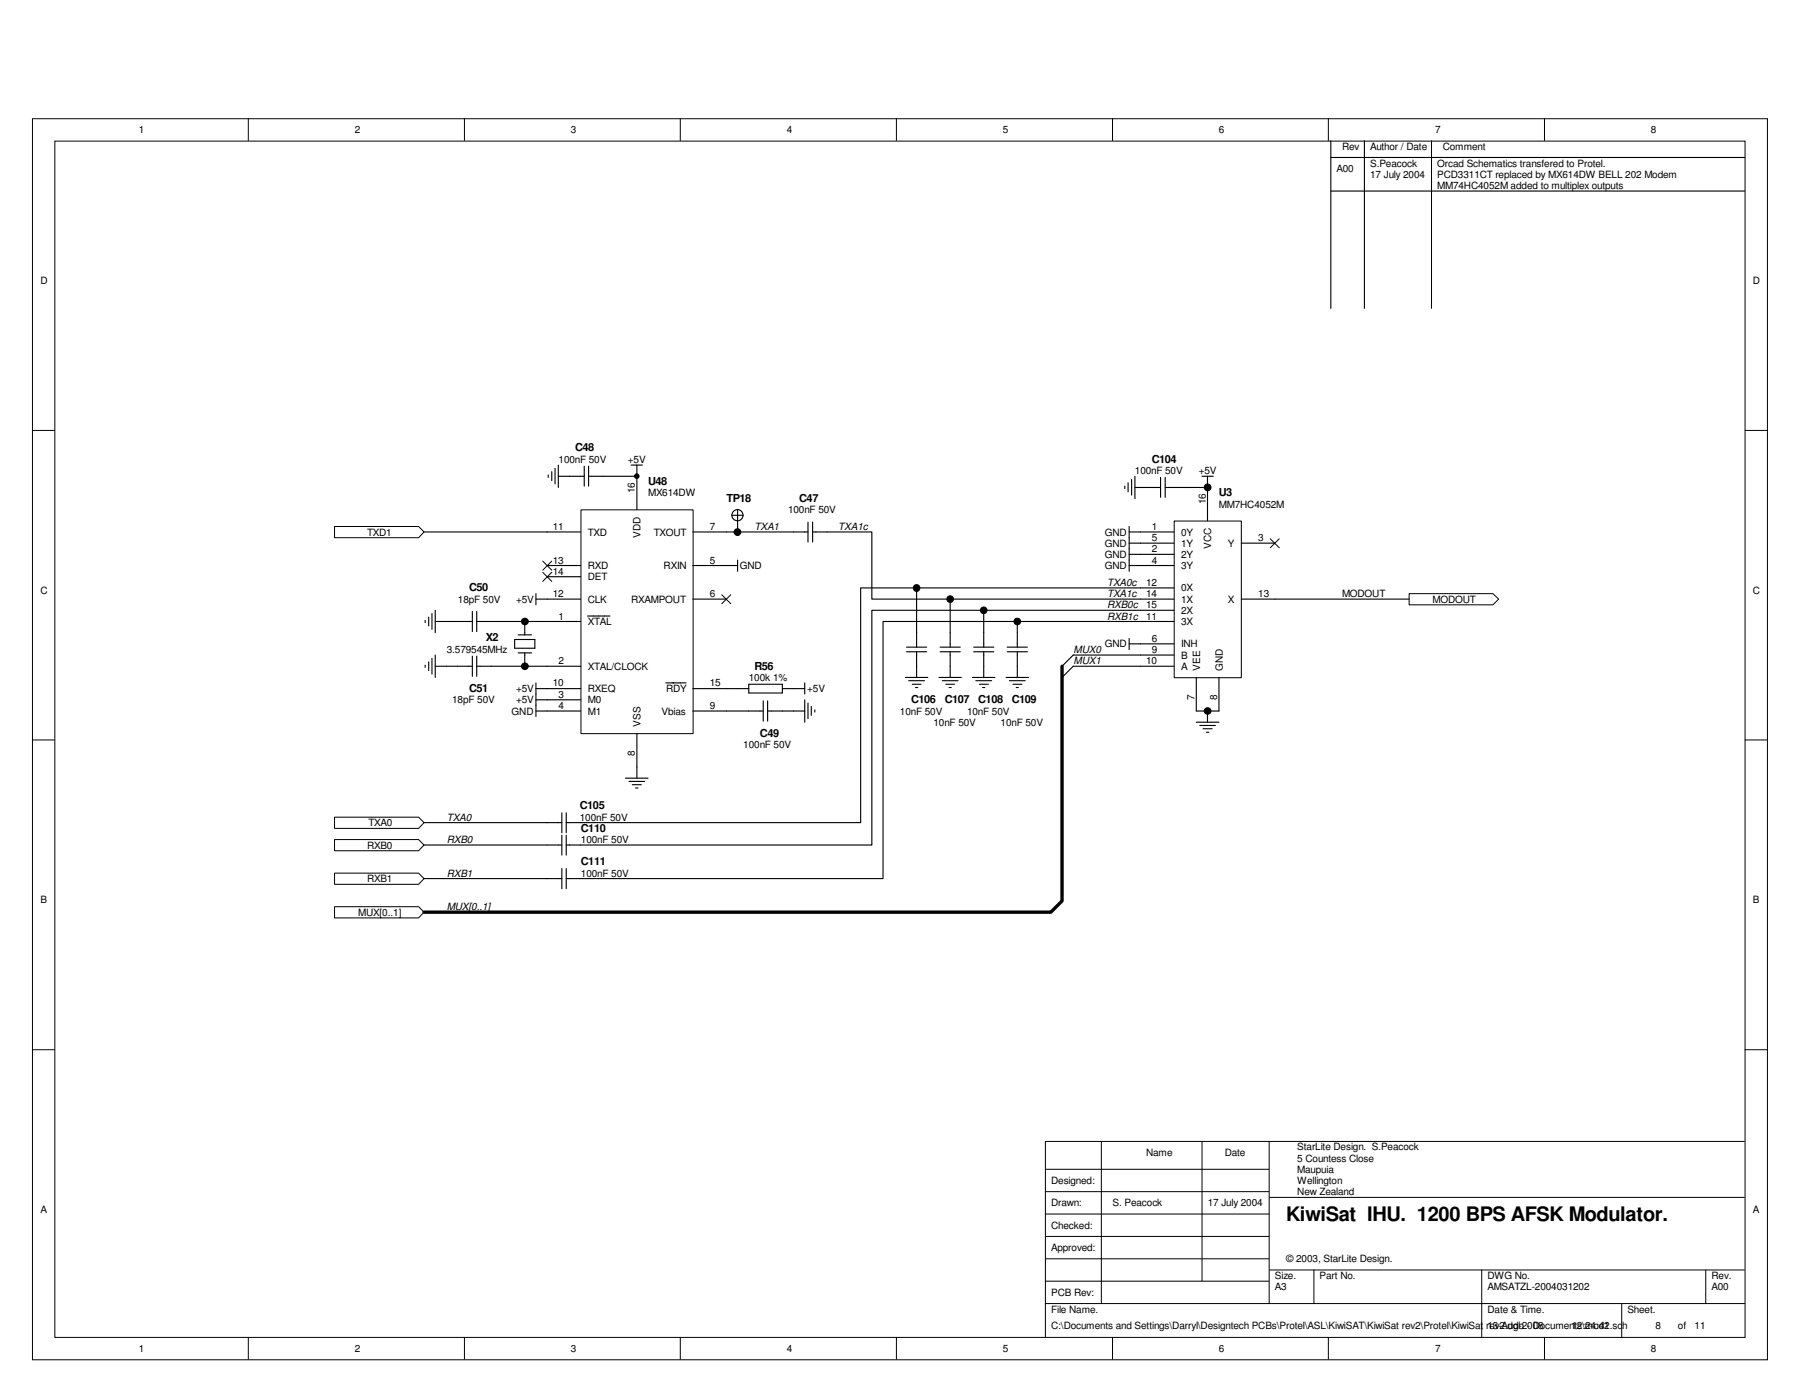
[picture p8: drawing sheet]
<svg xmlns="http://www.w3.org/2000/svg" width="279mm" height="216mm" viewBox="0 0 279 216" stroke-linecap="round" stroke-linejoin="round" font-family="sans-serif">
<g fill="none" stroke="#000" stroke-width=".16">
<path d="M5 18.4h269.2v192.5h-269.2zM38.5 18.4v3.4M72.1 18.4v3.4M105.5 18.4v3.4M139.1 18.4v3.4M172.6 18.4v3.4M206.1 18.4v3.4M239.6 18.4v3.4M8.5 21.9h262.2v185.5h-262.2zM222.1 21.8v26M5 66.8h3.5M270.7 66.8h3.5"/>
<path d="M5 114.8h3.5M270.7 114.8h3.5M5 162.8h3.5M170.9 177v25.2M186.5 177v21.7M196.9 177v25.2M270.7 177h-108.5v30.4M270.7 162.8h3.5M162.2 181.4h34.7M162.2 191.8h34.7M162.2 184.8h34.7M162.2 188.3h34.7"/>
<path d="M162.2 195.2h34.7M162.2 198.7h34.7M196.9 185.7h73.8M196.9 197h73.8M203.8 197v5.2M229.9 197v10.4M264.6 197v5.2M38.5 207.4v3.5M72.1 207.4v3.5M105.5 207.4v3.5M139.1 207.4v3.5M162.2 202.2h108.5"/>
<path d="M172.6 207.4v3.5M206.1 207.4v3.5M239.6 207.4v3.5M251.6 202.2v5.2"/>
</g>
<path d="M206.5 21.8v26M206.5 24.4h64.2M211.7 21.8v26" fill="none" stroke="#000" stroke-width=".17"/>
<path d="M51.9 81.7h13l.9 .8-.9 .9h-13z" fill-rule="evenodd" fill="#fff"/>
<path d="M51.9 81.7h13l.9 .8-.9 .9h-13z" fill="none" stroke="#000" stroke-width=".16"/>
<path d="M218.6 92.1h13l.9 .8-.9 .9h-13z" fill-rule="evenodd" fill="#fff"/>
<path d="M112 92.2l1.4 1.4M113.4 92.2l-1.4 1.4M218.6 92.1h13l.9 .8-.9 .9h-13z" fill="none" stroke="#000" stroke-width=".16"/>
<g fill="none" stroke="#000" stroke-width=".17">
<path d="M85 73.7v.3M85.6 73.2v1.3M86.1 72.6v2.5M86.6 73.9h4M86.6 72.1v3.5M90.6 72.3v3.1M91.3 72.3v3.1M97.9 72.1h1.8M98.8 72.1v1.8h-7.5M113.5 79.9h1.8M114.4 79v3.5M65.8 82.5h19.1"/>
<path d="M66 96.2v.4M66.5 95.7v1.4M67 95.2v2.4M67.5 96.4h5.8M67.5 94.7v3.4M73.3 94.8v3.2M74 96.4h10.9M74 94.8v3.2M79.8 99.2h3.2v1.3h-3.2zM80.4 98.5h2.1M81.4 96.4v2.1M83.1 92.1v1.7"/>
<path d="M83.1 92.9h1.8M112.7 82.5h12.6M125.3 81v3.1M126.1 82.5h9.2v10.4h41.6M126.1 81v3.1M66 103.2v.3M66.5 102.7v1.3M67 102.1v2.5M67.5 103.3h5.8M67.5 101.6v3.5M73.3 101.8v3.1M74 103.3h10.9"/>
<path d="M74 101.8v3.1M80.4 101.3h2.1M81.4 101.3v2M83.1 107.7v3.4M83.1 110.3h1.8M83.1 108.5h1.8M98.8 119v1.7M112.7 110.3h5.7M112.7 106.8h3.5M116.2 106.1h5.2v1.4h-5.2zM118.4 108.7v3.1M119.1 110.3h5.7"/>
<path d="M119.1 108.7v3.1M121.4 106.8h3.4M124.8 105.9v1.8M124.8 108.5v3.5M125.3 109.1v2.4M125.9 109.6v1.4M126.4 110.1v.3M97 120.7h3.5M97.6 121.2h2.4M98.1 121.7h1.4M98.6 122.2h.4"/>
<circle cx="114.4" cy="79.9" r=".87"/>
</g>
<path d="M51.9 130.2h13l.9 .9-.9 .9h-13z" fill-rule="evenodd" fill="#fff"/>
<path d="M51.9 130.2h13l.9 .9-.9 .9h-13z" fill="none" stroke="#000" stroke-width=".16"/>
<path d="M51.9 135.4h13l.9 .9-.9 .9h-13z" fill-rule="evenodd" fill="#fff"/>
<path d="M51.9 135.4h13l.9 .9-.9 .9h-13z" fill="none" stroke="#000" stroke-width=".16"/>
<path d="M51.9 126.7h13l.9 .9-.9 .9h-13z" fill-rule="evenodd" fill="#fff"/>
<path d="M51.9 126.7h13l.9 .9-.9 .9h-13z" fill="none" stroke="#000" stroke-width=".16"/>
<path d="M51.9 140.6h13l.9 .9-.9 .9h-13z" fill-rule="evenodd" fill="#fff"/>
<path d="M51.9 140.6h13l.9 .9-.9 .9h-13z" fill="none" stroke="#000" stroke-width=".16"/>
<path d="M182.2 80.9h10.4v24.2h-10.4z" fill="#fff"/>
<g fill="none" stroke="#000" stroke-width=".16">
<path d="M182.2 80.8h10.4v24.3h-10.4zM197.1 83.6l1.4 1.4M198.5 83.6l-1.4 1.4"/>
<circle cx="187.3" cy="75.6" r=".53"/>
<circle cx="152.6" cy="94.7" r=".51"/>
<circle cx="157.8" cy="96.4" r=".51"/>
<circle cx="187.4" cy="110.3" r=".52"/>
</g>
<g fill="none" stroke="#000" stroke-width=".17">
<path d="M206.5 29.6h64.2M174.5 75.4v.4M175 74.9v1.4M175.6 74.4v2.4M176.1 75.6h3.9M176.1 73.9v3.4M180 74v3.1M180.8 75.6h6.5M180.8 74v3.1M186.5 73.9h1.7M187.3 73.9v6.9M142.2 91.2v9.2"/>
<path d="M147.4 92.9v7.5M152.6 94.7v5.7M157.8 96.4v4M175.2 86h6.9M175.2 82.5h6.9M175.2 84.2h6.9M175.2 99.9h6.9M175.2 87.7h6.9M175.2 81.7v6.9M175.2 99v1.8M176.9 92.9h5.2M182.1 96.4h-45.1v39.9h-49.2"/>
<path d="M182.1 94.7h-46.8v36.4h-47.5M182.1 91.2h-48.6v36.4h-43.4M192.6 92.9h26M192.6 84.2h5.2M140.5 105.1h3.4M140.6 101.1h3.2M140.6 100.4h3.2M141 105.6h2.4M141.5 106.1h1.4M142 106.6h.4M142.2 101.1v4M145.7 105.1h3.4"/>
<path d="M145.8 101.1h3.2M145.8 100.4h3.2M146.2 105.6h2.4M146.7 106.1h1.4M147.2 106.6h.4M147.4 101.1v4M150.9 105.1h3.4M151 101.1h3.2M151 100.4h3.2M151.4 105.6h2.4M151.9 106.1h1.4M152.4 106.6h.4"/>
<path d="M152.6 101.1v4M156.1 105.1h3.5M156.3 101.1h3.1M156.3 100.4h3.1M156.6 105.6h2.4M157.1 106.1h1.4M157.6 106.6h.4M157.8 101.1v4M182.1 103.3h-15.6l-1.7 1.8M182.1 101.6h-15.6l-1.7 1.7M185.6 105.1v5.2h3.5v-5.2M185.6 112h3.5"/>
<path d="M186.1 112.5h2.5M186.6 113h1.4M187.2 113.6h.3M187.3 110.3v1.7M65.8 131.1h21.4M65.8 136.3h21.4M87.2 129.5v3.1M87.2 134.7v3.1M87.8 129.5v3.1M87.8 134.7v3.1"/>
</g>
<path d="M164.8 103.3v36.4l-1.8 1.8h-97.2" fill="none" stroke="#000" stroke-width=".52"/>
<g fill="#000">
<circle cx="187.3" cy="75.6" r=".53"/>
<circle cx="152.6" cy="94.7" r=".51"/>
<circle cx="157.8" cy="96.4" r=".51"/>
<circle cx="187.4" cy="110.3" r=".52"/>
</g>
<path d="M90.2 79.1h17.3v34.7h-17.3z" fill="#fff"/>
<g fill="none" stroke="#000" stroke-width=".16">
<path d="M90.1 79.1h17.4v34.7h-17.4zM84.2 87l1.4 1.4M84.2 88.8l1.4 1.4M85.6 87l-1.4 1.4M85.6 88.8l-1.4 1.4"/>
<circle cx="98.8" cy="73.8" r=".36"/>
<circle cx="81.4" cy="96.4" r=".52"/>
<circle cx="114.4" cy="82.5" r=".52"/>
<circle cx="142.2" cy="91.2" r=".52"/>
<circle cx="147.4" cy="92.9" r=".51"/>
<circle cx="81.4" cy="103.3" r=".52"/>
</g>
<g fill="none" stroke="#000" stroke-width=".17">
<path d="M98.8 73.9v5.1M84.9 96.4h5.2M84.9 92.9h5.2M84.9 89.5h5.2M84.9 87.7h5.2M84.9 82.5h5.2M91.1 95.5h3.5M107.5 92.9h5.2M107.5 87.7h6.9M107.5 82.5h5.2M114.4 86.9v1.7M83.1 106.8h7"/>
<path d="M83.1 105.9v1.8M84.9 103.3h5.2M84.9 108.5h5.2M84.9 110.3h5.2M98.8 113.7v5.3M103.3 105.9h3.1M107.5 106.8h5.2M107.5 110.3h5.2M65.8 127.6h21.4M87.2 126.1v3.1M87.8 127.6h2.3M87.8 126.1v3.1"/>
</g>
<g fill="#000">
<circle cx="98.8" cy="73.8" r=".36"/>
<circle cx="81.4" cy="96.4" r=".52"/>
<circle cx="114.4" cy="82.5" r=".52"/>
<circle cx="142.2" cy="91.2" r=".52"/>
<circle cx="147.4" cy="92.9" r=".51"/>
<circle cx="81.4" cy="103.3" r=".52"/>
</g>
<text font-size="3.1" x="199.5" y="189.4">KiwiSat IHU. 1200 BPS AFSK Modulator.</text>
<g font-size="1.7">
<text x="89.2" y="70">C48</text>
<text x="178.7" y="71.8">C104</text>
<text x="100.5" y="75.2">U48</text>
<text x="112.7" y="77.8">TP18</text>
<text x="124" y="77.8">C47</text>
<text x="189.1" y="77">U3</text>
<text x="72.8" y="91.7">C50</text>
<text x="75.4" y="99.5">X2</text>
<text x="72.8" y="107.3">C51</text>
<text x="117.1" y="103.8">R56</text>
<text x="141.4" y="109.1">C106</text>
<text x="146.6" y="109.1">C107</text>
<text x="151.8" y="109.1">C108</text>
<text x="157" y="109.1">C109</text>
<text x="117.9" y="114.3">C49</text>
<text x="90" y="125.5">C105</text>
<text x="90.1" y="129">C110</text>
<text x="90.1" y="134.2">C111</text>
</g>
<g font-size="1.6">
<text x="21.5" y="20.7">1</text>
<text x="55" y="20.7">2</text>
<text x="88.6" y="20.7">3</text>
<text x="122.1" y="20.7">4</text>
<text x="155.6" y="20.7">5</text>
<text x="189.1" y="20.7">6</text>
<text x="208.2" y="23.2">Rev</text>
<text x="212.6" y="23.2">Author / Date</text>
<text x="222.6" y="20.7">7</text>
<text x="223.8" y="23.2">Comment</text>
<text x="256.1" y="20.7">8</text>
<text x="207.3" y="26.7">A00</text>
<text x="212.6" y="25.9">S.Peacock</text>
<text x="212.6" y="27.6">17 July 2004</text>
<text x="223" y="25.9">Orcad Schematics transfered to Protel.</text>
<text x="223" y="27.6">PCD3311CT replaced by MX614DW BELL 202 Modem</text>
<text x="223" y="29.3">MM74HC4052M added to multiplex outputs</text>
<text x="6.3" y="44.1">D</text>
<text x="271.9" y="44.1">D</text>
<text x="86.7" y="71.8">100nF 50V</text>
<text x="97.4" y="71.8">+5V</text>
<text x="98.5" y="76.5" transform="rotate(-90 98.5 76.5)">16</text>
<text x="100.5" y="77">MX614DW</text>
<text x="176.1" y="73.5">100nF 50V</text>
<text x="186" y="73.5">+5V</text>
<text x="56.9" y="83.1">TXD1</text>
<text x="85.8" y="82.2">11</text>
<text x="91.2" y="83.1">TXD</text>
<text x="99.4" y="83.4" transform="rotate(-90 99.4 83.4)">VDD</text>
<text x="101.4" y="83.1">TXOUT</text>
<text x="110.1" y="82.2">7</text>
<text x="117.1" y="82.2">TXA1</text>
<text x="122.3" y="79.6">100nF 50V</text>
<text x="130" y="82.2">TXA1c</text>
<text x="171.4" y="83.1">GND</text>
<text x="178.7" y="82.2">1</text>
<text x="178.7" y="83.9">5</text>
<text x="183.2" y="83.1">0Y</text>
<text x="187.1" y="78.2" transform="rotate(-90 187.1 78.2)">16</text>
<text x="189.1" y="78.7">MM7HC4052M</text>
<text x="195.2" y="83.9">3</text>
<text x="85.8" y="89.2">14</text>
<text x="85.8" y="87.4">13</text>
<text x="91.2" y="88.3">RXD</text>
<text x="103" y="88.3">RXIN</text>
<text x="110.1" y="87.4">5</text>
<text x="114.8" y="88.3">GND</text>
<text x="171.4" y="84.8">GND</text>
<text x="171.4" y="86.5">GND</text>
<text x="171.4" y="88.3">GND</text>
<text x="178.7" y="85.7">2</text>
<text x="178.7" y="87.4">4</text>
<text x="183.2" y="86.5">2Y</text>
<text x="183.2" y="84.8">1Y</text>
<text x="183.2" y="88.3">3Y</text>
<text x="187.9" y="85.1" transform="rotate(-90 187.9 85.1)">VCC</text>
<text x="190.5" y="84.8">Y</text>
<text x="6.3" y="92.1">C</text>
<text x="71" y="93.5">18pF 50V</text>
<text x="80.1" y="93.5">+5V</text>
<text x="85.8" y="92.6">12</text>
<text x="91.2" y="90">DET</text>
<text x="91.2" y="93.5">CLK</text>
<text x="97.9" y="93.5">RXAMPOUT</text>
<text x="110.1" y="92.6">6</text>
<text x="171.7" y="90.9">TXA0c</text>
<text x="171.7" y="92.6">TXA1c</text>
<text x="171.7" y="94.4">RXB0c</text>
<text x="177.8" y="90.9">12</text>
<text x="177.8" y="92.6">14</text>
<text x="177.8" y="94.4">15</text>
<text x="183.2" y="91.7">0X</text>
<text x="183.2" y="93.5">1X</text>
<text x="183.2" y="95.2">2X</text>
<text x="190.5" y="93.5">X</text>
<text x="195.2" y="92.6">13</text>
<text x="208.2" y="92.6">MODOUT</text>
<text x="222.2" y="93.5">MODOUT</text>
<text x="271.9" y="92.1">C</text>
<text x="69.3" y="101.3">3.579545MHz</text>
<text x="86.7" y="96.1">1</text>
<text x="91.2" y="96.9">XTAL</text>
<text x="166.5" y="101.3">MUX0</text>
<text x="171.4" y="100.4">GND</text>
<text x="171.7" y="96.1">RXB1c</text>
<text x="177.8" y="96.1">11</text>
<text x="178.7" y="99.6">6</text>
<text x="178.7" y="101.3">9</text>
<text x="183.2" y="100.4">INH</text>
<text x="183.2" y="96.9">3X</text>
<text x="80.1" y="107.4">+5V</text>
<text x="85.8" y="106.5">10</text>
<text x="86.7" y="103">2</text>
<text x="91.2" y="103.9">XTAL/CLOCK</text>
<text x="91.2" y="107.4">RXEQ</text>
<text x="103.3" y="107.4">RDY</text>
<text x="110.1" y="106.5">15</text>
<text x="116.2" y="105.6">100k 1%</text>
<text x="125.2" y="107.4">+5V</text>
<text x="166.5" y="103">MUX1</text>
<text x="177.8" y="103">10</text>
<text x="183.2" y="103.9">A</text>
<text x="183.2" y="102.2">B</text>
<text x="186.2" y="104.1" transform="rotate(-90 186.2 104.1)">VEE</text>
<text x="189.7" y="104.1" transform="rotate(-90 189.7 104.1)">GND</text>
<text x="70.1" y="109.1">18pF 50V</text>
<text x="79.4" y="110.8">GND</text>
<text x="80.1" y="109.1">+5V</text>
<text x="86.7" y="108.2">3</text>
<text x="86.7" y="109.9">4</text>
<text x="91.2" y="109.1">M0</text>
<text x="91.2" y="110.8">M1</text>
<text x="99.4" y="112.7" transform="rotate(-90 99.4 112.7)">VSS</text>
<text x="102.6" y="110.8">Vbias</text>
<text x="110.1" y="109.9">9</text>
<text x="139.6" y="110.8">10nF 50V</text>
<text x="144.8" y="112.6">10nF 50V</text>
<text x="150" y="110.8">10nF 50V</text>
<text x="155.2" y="112.6">10nF 50V</text>
<text x="185.3" y="108.5" transform="rotate(-90 185.3 108.5)">7</text>
<text x="188.8" y="108.5" transform="rotate(-90 188.8 108.5)">8</text>
<text x="98.5" y="117.2" transform="rotate(-90 98.5 117.2)">8</text>
<text x="115.3" y="116">100nF 50V</text>
<text x="56.9" y="131.6">RXB0</text>
<text x="57.1" y="128.1">TXA0</text>
<text x="69.3" y="127.3">TXA0</text>
<text x="69.3" y="130.8">RXB0</text>
<text x="90" y="127.3">100nF 50V</text>
<text x="90.1" y="130.8">100nF 50V</text>
<text x="56.9" y="136.8">RXB1</text>
<text x="69.3" y="136">RXB1</text>
<text x="90.1" y="136">100nF 50V</text>
<text x="6.3" y="140.1">B</text>
<text x="55.6" y="142">MUX[0..1]</text>
<text x="69.3" y="141.2">MUX[0..1]</text>
<text x="271.9" y="140.1">B</text>
<text x="177.8" y="179.3">Name</text>
<text x="190" y="179.3">Date</text>
<text x="201.3" y="178.4">StarLite Design. S.Peacock</text>
<text x="163.1" y="183.6">Designed:</text>
<text x="201.3" y="180.2">5 Countess Close</text>
<text x="201.3" y="181.9">Maupuia</text>
<text x="201.3" y="183.6">Wellington</text>
<text x="201.3" y="185.4">New Zealand</text>
<text x="6.3" y="188.2">A</text>
<text x="163.1" y="190.6">Checked:</text>
<text x="163.1" y="187.1">Drawn:</text>
<text x="172.6" y="187.1">S. Peacock</text>
<text x="187.4" y="187.1">17 July 2004</text>
<text x="271.9" y="188.2">A</text>
<text x="163.1" y="194.1">Approved:</text>
<text x="199.5" y="195.8">© 2003, StarLite Design.</text>
<text x="163.1" y="201">PCB Rev:</text>
<text x="163.1" y="203.6">File Name.</text>
<text x="197.8" y="198.4">Size.</text>
<text x="197.8" y="200.1">A3</text>
<text x="204.7" y="198.4">Part No.</text>
<text x="230.8" y="198.4">DWG No.</text>
<text x="230.8" y="200.1">AMSATZL-2004031202</text>
<text x="230.8" y="203.6">Date &amp; Time.</text>
<text x="252.5" y="203.6">Sheet.</text>
<text x="265.5" y="198.4">Rev.</text>
<text x="265.5" y="200.1">A00</text>
<text x="21.5" y="209.7">1</text>
<text x="55" y="209.7">2</text>
<text x="88.6" y="209.7">3</text>
<text x="122.1" y="209.7">4</text>
<text x="155.6" y="209.7">5</text>
<text x="163.1" y="206.2">C:\Documents and Settings\Darryl\Designtech PCBs\Protel\ASL\KiwiSAT\KiwiSat rev2\Protel\KiwiSat rev2.ddb - Documents\mod1.sch</text>
<text x="189.1" y="209.7">6</text>
<text x="222.6" y="209.7">7</text>
<text x="230.8" y="206.2">13-Aug-2008</text>
<text x="243.8" y="206.2">12:24:42</text>
<text x="256.1" y="209.7">8</text>
<text x="256.8" y="206.2">8</text>
<text x="260.3" y="206.2">of</text>
<text x="262.9" y="206.2">11</text>
</g>
</svg>
